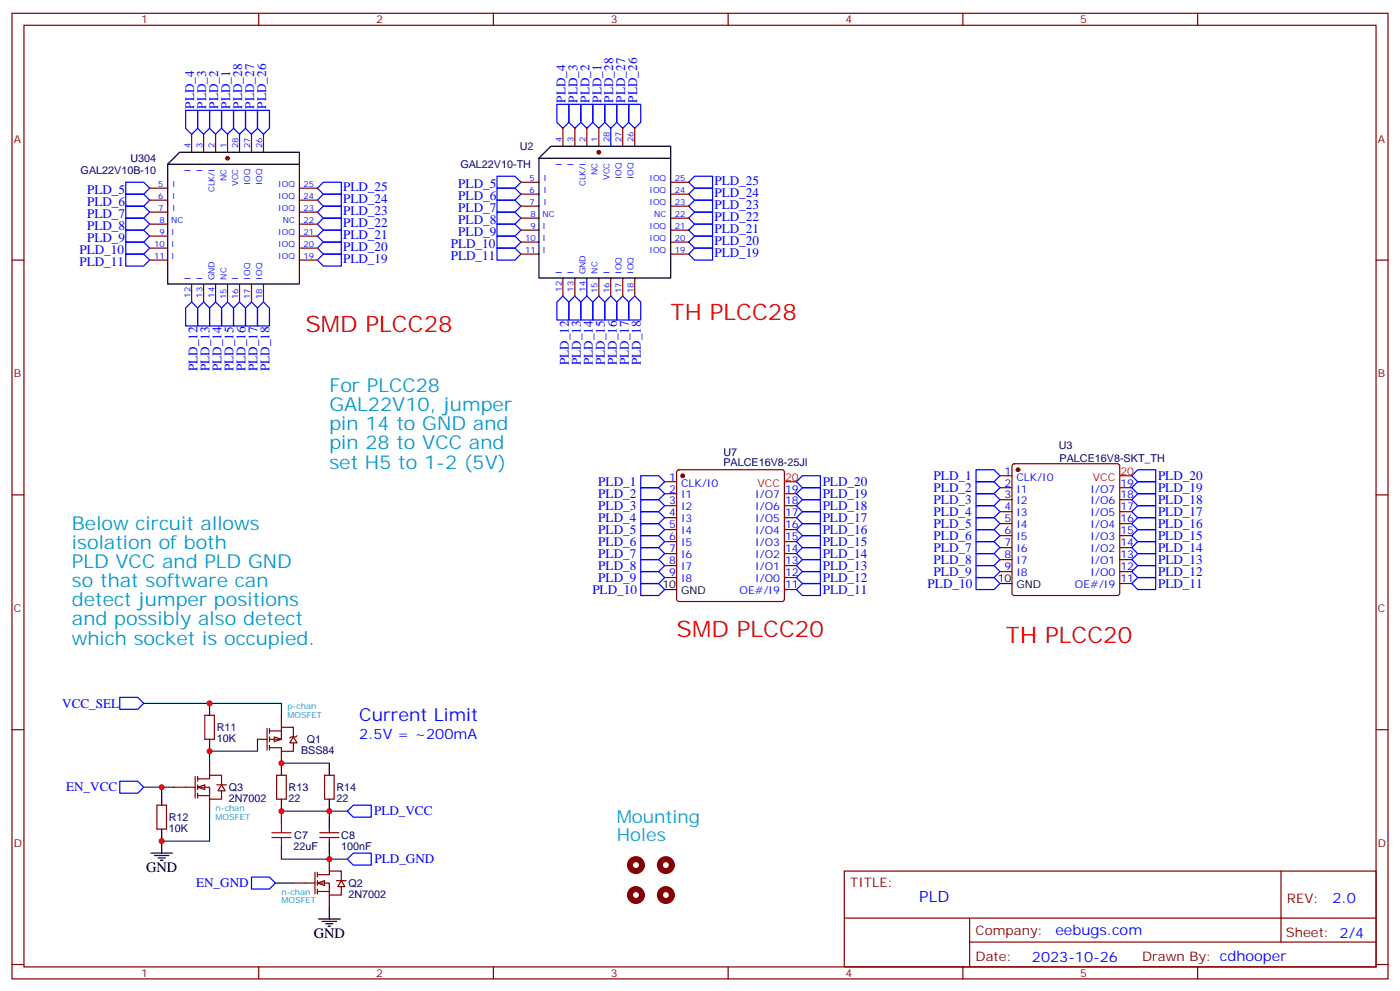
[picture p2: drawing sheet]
<svg xmlns="http://www.w3.org/2000/svg" width="412mm" height="292mm" viewBox="0 0 412 292" stroke-linecap="round" stroke-linejoin="round" font-family="sans-serif">
<g fill="none" stroke="#870000" stroke-width=".35">
<path d="M3.5 3.9h405.4v284.4h-405.4zM7.1 7.4h398.2v277.3h-398.2zM76.2 3.9v3.5M145.3 3.9v3.5M214.5 3.9v3.5M283.6 3.9v3.5M352.8 3.9v3.5M56.4 39.5v5.3M60 39.5v5.3M63.5 39.5v5.3M67 39.5v5.3M77.6 39.5v5.3"/>
<path d="M165.8 37.8v5.3M169.3 37.8v5.3M172.9 37.8v5.3M176.4 37.8v5.3M187 37.8v5.3M44.1 55.4h5.3M44.1 58.9h5.3M88.2 55.4h5.3M88.2 58.9h5.3M153.5 53.7h5.2M153.5 57.2h5.2M197.6 53.7h5.2"/>
<path d="M197.6 57.2h5.2M3.5 76.6h3.6M44.1 76.6h5.3M44.1 62.5h5.3M44.1 66h5.3M44.1 69.5h5.3M44.1 73.1h5.3M88.2 76.6h5.3M88.2 62.5h5.3M88.2 66h5.3M88.2 69.5h5.3M88.2 73.1h5.3"/>
<path d="M153.5 60.7h5.2M153.5 64.2h5.2M153.5 67.8h5.2M153.5 71.3h5.2M153.5 74.8h5.2M197.6 60.7h5.2M197.6 64.2h5.2M197.6 67.8h5.2M197.6 71.3h5.2M197.6 74.8h5.2M405.3 76.6h3.6M56.4 83.6v5.3"/>
<path d="M60 83.6v5.3M70.6 83.6v5.3M74.1 83.6v5.3M77.6 83.6v5.3M165.8 81.9v5.3M169.3 81.9v5.3M179.9 81.9v5.3M183.4 81.9v5.3M187 81.9v5.3M3.5 145.7h3.6M405.3 145.7h3.6M3.5 214.9h3.6"/>
<path d="M405.3 214.9h3.6M94.2 246.6h5.6M94.2 245.2h5.6M97 244.2v1M97 246.6v1.1M248.7 256.5h156.6v28.2h-156.6zM377.3 256.5v20.9M248.7 270.4h156.5M285.6 277.4h119.6M285.6 270.4v14.1M3.5 284h3.6M76.2 284.7v3.6"/>
<path d="M145.3 284.7v3.6M214.5 284.7v3.6M283.6 284.7v3.6M352.8 284.7v3.6M405.3 284h3.6"/>
</g>
<path d="M82.9 238.9h19.4" fill="none" stroke="#008700" stroke-width=".35"/>
<g fill="none" stroke="#00f" stroke-width=".35">
<path d="M54.7 32.5h3.5v5.3l-1.8 1.7-1.7-1.7zM58.2 32.5h3.5v5.3l-1.7 1.7-1.8-1.7zM61.7 32.5h3.6v5.3l-1.8 1.7-1.8-1.7zM65.3 32.5h3.5v5.3l-1.8 1.7-1.7-1.7zM68.8 32.5h3.5v5.3l-1.7 1.7-1.8-1.7zM70.6 39.5v5.3M72.3 32.5h3.5v5.3l-1.7 1.7-1.8-1.7zM75.8 32.5h3.6v5.3l-1.8 1.7-1.8-1.7zM164 30.7h3.6v5.3l-1.8 1.8-1.8-1.8zM167.6 30.7h3.5v5.3l-1.8 1.8-1.7-1.8zM171.1 30.7h3.5v5.3l-1.7 1.8-1.8-1.8zM174.6 30.7h3.6v5.3l-1.8 1.8-1.8-1.8z"/>
<path d="M178.2 30.7h3.5v5.3l-1.8 1.8-1.7-1.8zM179.9 37.8v5.3M181.7 30.7h3.5v5.3l-1.8 1.8-1.7-1.8zM185.2 30.7h3.5v5.3l-1.7 1.8-1.8-1.8zM37 57.2h5.3l1.8 1.7-1.8 1.8h-5.3zM37 53.7h5.3l1.8 1.7-1.8 1.8h-5.3zM93.5 55.4l1.7-1.7h5.3v3.5h-5.3zM93.5 58.9l1.7-1.7h5.3v3.5h-5.3zM146.4 51.9h5.3l1.8 1.8-1.8 1.7h-5.3zM146.4 55.4h5.3l1.8 1.8-1.8 1.7h-5.3zM146.4 58.9h5.3l1.8 1.8-1.8 1.8h-5.3zM202.8 57.2l1.8-1.8h5.3v3.5h-5.3z"/>
<path d="M202.8 53.7l1.8-1.8h5.3v3.5h-5.3zM37 64.2h5.3l1.8 1.8-1.8 1.8h-5.3zM37 71.3h5.3l1.8 1.8-1.8 1.7h-5.3zM37 67.8h5.3l1.8 1.7-1.8 1.8h-5.3zM37 74.8h5.3l1.8 1.8-1.8 1.8h-5.3zM37 60.7h5.3l1.8 1.8-1.8 1.7h-5.3zM93.5 66l1.7-1.8h5.3v3.6h-5.3zM93.5 62.5l1.7-1.8h5.3v3.5h-5.3zM93.5 69.5l1.7-1.7h5.3v3.5h-5.3zM93.5 73.1l1.7-1.8h5.3v3.5h-5.3zM93.5 76.6l1.7-1.8h5.3v3.6h-5.3zM146.4 73.1h5.3l1.8 1.7-1.8 1.8h-5.3z"/>
<path d="M146.4 66h5.3l1.8 1.8-1.8 1.7h-5.3zM146.4 69.5h5.3l1.8 1.8-1.8 1.8h-5.3zM146.4 62.5h5.3l1.8 1.7-1.8 1.8h-5.3zM202.8 74.8l1.8-1.7h5.3v3.5h-5.3zM202.8 71.3l1.8-1.8h5.3v3.6h-5.3zM202.8 67.8l1.8-1.8h5.3v3.5h-5.3zM202.8 60.7l1.8-1.8h5.3v3.6h-5.3zM202.8 64.2l1.8-1.7h5.3v3.5h-5.3zM54.7 90.7l1.7-1.8 1.8 1.8v5.3h-3.5zM60 88.9l1.7 1.8v5.3h-3.5v-5.3zM63.5 88.9l1.8 1.8v5.3h-3.6v-5.3zM63.5 83.6v5.3"/>
<path d="M67 88.9l1.8 1.8v5.3h-3.5v-5.3zM70.6 88.9l1.7 1.8v5.3h-3.5v-5.3zM74.1 88.9l1.7 1.8v5.3h-3.5v-5.3zM77.6 88.9l1.8 1.8v5.3h-3.6v-5.3zM165.8 87.2l1.8 1.7v5.3h-3.6v-5.3zM169.3 87.2l1.8 1.7v5.3h-3.5v-5.3zM172.9 87.2l1.7 1.7v5.3h-3.5v-5.3zM172.9 81.9v5.3M174.6 88.9l1.8-1.7 1.8 1.7v5.3h-3.6zM179.9 87.2l1.8 1.7v5.3h-3.5v-5.3zM183.4 87.2l1.8 1.7v5.3h-3.5v-5.3zM187 87.2l1.7 1.7v5.3h-3.5v-5.3z"/>
</g>
<g fill="#870000" stroke="#870000" stroke-width=".35">
<circle cx="176.4" cy="44.8" r=".53"/>
<circle cx="67" cy="46.6" r=".53"/>
</g>
<path d="M74.1 39.5v5.3M183.4 37.8v5.3M67 83.6v5.3M176.4 81.9v5.3" fill="none" stroke="#800000" stroke-width=".35"/>
<path d="M49.4 48.4h38.8M52.9 44.8h35.3v38.8h-38.8v-35.2zM158.7 46.6l3.6-3.5h35.3v38.8h-38.9zM158.7 46.6h38.9M97 240.6v3.6M97 247.7v3.5" fill="none" stroke="#000" stroke-width=".35"/>
<path d="M80.8 217l2.1 .7-2.1 .7z" fill="#fff" stroke="#870000" stroke-width=".35"/>
<g fill="none" stroke="#870000" stroke-width=".35">
<path d="M60.3 210.6h2.8v7.1h-2.8zM75.8 217.7h2.9M78.7 214.5v6.4M79.4 215.2h3.5M79.4 214.5v1.4M79.4 217v1.4M79.4 219.5v1.4M82.9 214.2h3.5v2.8M82.9 214.2v3.5h-3.5M82.9 210.6v3.6M86.4 217l1.1 1.8h-2.1zM86.4 218.8v2.4h-3.5v-1h-3.5"/>
<path d="M87.5 216.6l-.4 .4h-1.4l-.3 .3M82.9 221.2v3.6M82.9 238.9v3.5M82.9 249.4v3.6"/>
</g>
<path d="M35.3 205.4h5.3l1.7 1.7-1.7 1.8h-5.3zM104.1 237.1h5.3v3.5h-5.3l-1.8-1.7z" fill="none" stroke="#00f" stroke-width=".35"/>
<path d="M42.3 207.1h40.6v3.5M75.8 217.7v3.5h-14.1v3.6M97 251.2v1.8h-14.1" fill="none" stroke="#008700" stroke-width=".35"/>
<path d="M61.7 207.1v3.5M61.7 217.7v3.5" fill="none" stroke="#000" stroke-width=".35"/>
<path d="M80.1 246.6h5.6M80.1 245.2h5.6M82.9 242.4v2.8M82.9 246.6v2.8" fill="none" stroke="#a10000" stroke-width=".35"/>
<path d="M189.1 254.7a1.76 1.76 0 0 0-2.6-1.5 1.76 1.76 0 0 0-.1 3 1.76 1.76 0 0 0 2.7-1.3M197.9 254.7a1.76 1.76 0 0 0-2.6-1.5 1.76 1.76 0 0 0-.1 3 1.76 1.76 0 0 0 2.7-1.3M189.1 263.6a1.76 1.76 0 0 0-2.6-1.6 1.76 1.76 0 0 0-.1 3 1.76 1.76 0 0 0 2.7-1.3" fill="none" stroke="#850000" stroke-width="1.8"/>
<g fill="#fff" stroke="#870000" stroke-width=".35">
<path d="M93.5 260l2.1-.7v1.4z"/>
<path d="M100.5 259.3l1.1 1.8h-2.1z"/>
</g>
<path d="M92.8 256.9v6.3M93.5 257.6h3.5v-1.1h3.5v2.8M93.5 256.9v1.4M93.5 259.3v1.4M97 253v3.5M99.1 259.3h2.9M86.4 260h6.4M93.5 260h3.5v3.6h3.5v-2.5M93.5 262.5h3.5M93.5 261.8v1.4M97 263.6v3.5" fill="none" stroke="#870000" stroke-width=".35"/>
<path d="M97 238.9v1.7M97 253h5.3M81.1 260h5.3" fill="none" stroke="#008700" stroke-width=".35"/>
<path d="M74.1 258.3h5.3l1.7 1.7-1.7 1.8h-5.3zM104.1 251.2h5.3v3.5h-5.3l-1.8-1.7z" fill="none" stroke="#00f" stroke-width=".35"/>
<path d="M93.8 270.6h6.4M94.9 271.3h4.2M96 272h2.1M96.7 272.7h.7M97 267.1v3.5" fill="none" stroke="#000" stroke-width=".35"/>
<g fill="#fff" stroke="#870000" stroke-width=".35">
<path d="M58.2 231.8l2.1-.7v1.4z"/>
<path d="M65.3 231.1l1 1.8h-2.1z"/>
</g>
<g fill="none" stroke="#870000" stroke-width=".35">
<path d="M199.6 138.5l.4-.2h30.4l.5 .2 .2 .5v37.4l-.3 .5-.4 .2h-30.4l-.5-.2-.2-.5v-37.4zM298.3 136.8l.5-.2h30.3l.5 .2 .2 .5v37.4l-.2 .5-.5 .2h-30.3l-.5-.3-.2-.4v-37.4zM195.8 141.9h3.5M195.8 145.4h3.5M195.8 148.9h3.5M195.8 152.4h3.5M195.8 156h3.5M195.8 159.5h3.5M231.1 145.4h3.5M231.1 148.9h3.5M231.1 152.4h3.5M231.1 156h3.5"/>
<path d="M231.1 159.5h3.5M294.6 140.1h3.5M294.6 143.6h3.5M294.6 147.1h3.5M294.6 150.7h3.5M294.6 154.2h3.5M294.6 157.7h3.5M329.8 143.6h3.6M329.8 147.1h3.6M329.8 150.7h3.6M329.8 154.2h3.6M329.8 157.7h3.6"/>
<path d="M195.8 163h3.5M195.8 166.5h3.5M195.8 170.1h3.5M231.1 163h3.5M231.1 166.5h3.5M231.1 170.1h3.5M231.1 173.6h3.5M294.6 161.3h3.5M294.6 164.8h3.5M294.6 168.3h3.5M329.8 161.3h3.6M329.8 164.8h3.6"/>
<path d="M329.8 168.3h3.6M329.8 171.8h3.6M46.2 237.1h2.8v7.1h-2.8zM51.2 231.8h6.3M57.5 228.6v6.4M58.2 229.3h3.5v-1h3.6v2.8M58.2 231.8h3.5v3.5h3.6v-2.4M58.2 234.3h3.5M58.2 228.6v1.4M58.2 231.1v1.4M58.2 233.6v1.4M61.7 224.8v3.5"/>
<path d="M61.7 235.3v3.6M63.9 231.1h2.8M81.5 228.3h2.8v7h-2.8zM95.6 228.3h2.8v7h-2.8z"/>
</g>
<g fill="none" stroke="#00f" stroke-width=".35">
<path d="M287.5 138.3h5.3l1.8 1.8-1.8 1.8h-5.3zM188.7 140.1h5.3l1.8 1.8-1.8 1.7h-5.3zM188.7 143.6h5.3l1.8 1.8-1.8 1.7h-5.3zM188.7 147.1h5.3l1.8 1.8-1.8 1.8h-5.3zM188.7 150.7h5.3l1.8 1.7-1.8 1.8h-5.3zM188.7 154.2h5.3l1.8 1.8-1.8 1.7h-5.3zM188.7 157.7h5.3l1.8 1.8-1.8 1.8h-5.3zM234.6 141.9l1.8-1.8h5.3v3.5h-5.3zM234.6 145.4l1.8-1.8h5.3v3.5h-5.3zM234.6 148.9l1.8-1.8h5.3v3.6h-5.3zM234.6 152.4l1.8-1.7h5.3v3.5h-5.3zM234.6 159.5l1.8-1.8h5.3v3.6h-5.3z"/>
<path d="M236.4 154.2h5.3v3.5h-5.3l-1.8-1.7zM287.5 159.5h5.3l1.8 1.8-1.8 1.7h-5.3zM287.5 156h5.3l1.8 1.7-1.8 1.8h-5.3zM287.5 152.4h5.3l1.8 1.8-1.8 1.8h-5.3zM287.5 148.9h5.3l1.8 1.8-1.8 1.7h-5.3zM287.5 145.4h5.3l1.8 1.7-1.8 1.8h-5.3zM287.5 141.9h5.3l1.8 1.7-1.8 1.8h-5.3zM333.4 157.7l1.7-1.7h5.3v3.5h-5.3zM333.4 154.2l1.7-1.8h5.3v3.6h-5.3zM333.4 150.7l1.7-1.8h5.3v3.5h-5.3zM333.4 147.1l1.7-1.7h5.3v3.5h-5.3zM333.4 143.6l1.7-1.7h5.3v3.5h-5.3z"/>
<path d="M333.4 140.1l1.7-1.8h5.3v3.6h-5.3zM188.7 161.3h5.3l1.8 1.7-1.8 1.8h-5.3zM188.7 164.8h5.3l1.8 1.7-1.8 1.8h-5.3zM188.7 168.3h5.3l1.8 1.8-1.8 1.7h-5.3zM188.7 171.8h5.3l1.8 1.8-1.8 1.8h-5.3zM234.6 163l1.8-1.7h5.3v3.5h-5.3zM234.6 166.5l1.8-1.7h5.3v3.5h-5.3zM234.6 170.1l1.8-1.8h5.3v3.5h-5.3zM234.6 173.6l1.8-1.8h5.3v3.6h-5.3zM287.5 170.1h5.3l1.8 1.7-1.8 1.8h-5.3zM287.5 166.5h5.3l1.8 1.8-1.8 1.8h-5.3zM287.5 163h5.3l1.8 1.8-1.8 1.7h-5.3z"/>
<path d="M333.4 171.8l1.7-1.7h5.3v3.5h-5.3zM333.4 168.3l1.7-1.8h5.3v3.6h-5.3zM333.4 164.8l1.7-1.8h5.3v3.5h-5.3zM333.4 161.3l1.7-1.8h5.3v3.5h-5.3zM35.3 230h5.3l1.7 1.8-1.7 1.8h-5.3z"/>
</g>
<path d="M195.8 173.6h3.5M294.6 171.8h3.5M47.6 233.6v3.5M82.9 224.8v3.5M82.9 235.3v3.6M97 224.8v3.5M97 235.3v3.6M44.4 251.2h6.4M45.5 251.9h4.2M46.6 252.6h2.1M47.3 253.3h.7M47.6 244.2v7" fill="none" stroke="#000" stroke-width=".35"/>
<path d="M42.3 231.8h8.9M47.6 231.8v1.8M61.7 238.9v8.8h-14.1M82.9 224.8h14.1" fill="none" stroke="#008700" stroke-width=".35"/>
<path d="M197.9 263.6a1.76 1.76 0 0 0-2.6-1.6 1.76 1.76 0 0 0-.1 3 1.76 1.76 0 0 0 2.7-1.3" fill="none" stroke="#850000" stroke-width="1.8"/>
<g fill="#870000" stroke="#870000" stroke-width=".35">
<circle cx="201.1" cy="140.1" r=".53"/>
<circle cx="299.9" cy="138.3" r=".53"/>
</g>
<path d="M231.1 141.9h3.5M329.8 140.1h3.6" fill="none" stroke="#f00" stroke-width=".35"/>
<g fill="#c00">
<circle cx="97" cy="238.9" r=".88"/>
<circle cx="97" cy="253" r=".88"/>
<circle cx="82.9" cy="238.9" r=".88"/>
<circle cx="61.7" cy="207.1" r=".88"/>
<circle cx="61.7" cy="221.2" r=".88"/>
<circle cx="47.6" cy="247.7" r=".88"/>
<circle cx="47.6" cy="231.8" r=".88"/>
<circle cx="82.9" cy="224.8" r=".88"/>
</g>
<g font-size="6.7" fill="#f00">
<text x="197.6" y="94.2">TH PLCC28</text>
<text x="90" y="97.8">SMD PLCC28</text>
<text x="199.3" y="187.7">SMD PLCC20</text>
<text x="296.3" y="189.5">TH PLCC20</text>
</g>
<g font-size="5.6" fill="#09c">
<text x="97" y="115.4">For PLCC28</text>
<text x="97" y="121">GAL22V10, jumper</text>
<text x="97" y="126.7">pin 14 to GND and</text>
<text x="97" y="132.3">pin 28 to VCC and</text>
<text x="97" y="138">set H5 to 1-2 (5V)</text>
<text x="21.2" y="156">Below circuit allows</text>
<text x="21.2" y="161.6">isolation of both</text>
<text x="21.2" y="167.3">PLD VCC and PLD GND</text>
<text x="21.2" y="172.9">so that software can</text>
<text x="21.2" y="178.5">detect jumper positions</text>
<text x="21.2" y="184.2">and possibly also detect</text>
<text x="21.2" y="189.8">which socket is occupied.</text>
</g>
<text font-size="5.3" fill="#00f" x="105.8" y="212.4">Current Limit</text>
<g font-size="5.3" fill="#09f">
<text x="181.7" y="242.4">Mounting</text>
<text x="181.7" y="247.7">Holes</text>
</g>
<text font-size="4.6" fill="#00f" x="270.8" y="265.5">PLD</text>
<g font-size="4.2" fill="#00f">
<text x="105.8" y="217.7">2.5V = ~200mA</text>
<text x="392.5" y="265.8">2.0</text>
<text x="310.9" y="275.3">eebugs.com</text>
<text x="304" y="283.1">2023-10-26</text>
</g>
<g font-size="4.2">
<text x="43" y="256.9">GND</text>
<text x="92.4" y="276.3">GND</text>
</g>
<g font-size="3.9" fill="#00f">
<text x="57.2" y="32" transform="rotate(-90 57.2 32)">PLD_4</text>
<text x="60.7" y="32" transform="rotate(-90 60.7 32)">PLD_3</text>
<text x="64.3" y="32" transform="rotate(-90 64.3 32)">PLD_2</text>
<text x="67.8" y="32" transform="rotate(-90 67.8 32)">PLD_1</text>
<text x="71.3" y="32" transform="rotate(-90 71.3 32)">PLD_28</text>
<text x="74.8" y="32" transform="rotate(-90 74.8 32)">PLD_27</text>
<text x="78.4" y="32" transform="rotate(-90 78.4 32)">PLD_26</text>
<text x="166.6" y="30.2" transform="rotate(-90 166.6 30.2)">PLD_4</text>
<text x="170.1" y="30.2" transform="rotate(-90 170.1 30.2)">PLD_3</text>
<text x="173.6" y="30.2" transform="rotate(-90 173.6 30.2)">PLD_2</text>
<text x="177.2" y="30.2" transform="rotate(-90 177.2 30.2)">PLD_1</text>
<text x="180.7" y="30.2" transform="rotate(-90 180.7 30.2)">PLD_28</text>
<text x="184.2" y="30.2" transform="rotate(-90 184.2 30.2)">PLD_27</text>
<text x="187.7" y="30.2" transform="rotate(-90 187.7 30.2)">PLD_26</text>
<text x="25.6" y="57.2">PLD_5</text>
<text x="101.1" y="56.2">PLD_25</text>
<text x="101.1" y="59.7">PLD_24</text>
<text x="135" y="55.4">PLD_5</text>
<text x="135" y="58.9">PLD_6</text>
<text x="210.4" y="57.9">PLD_24</text>
<text x="210.4" y="54.4">PLD_25</text>
<text x="25.6" y="64.2">PLD_7</text>
<text x="25.6" y="60.7">PLD_6</text>
<text x="101.1" y="63.2">PLD_23</text>
<text x="135" y="62.4">PLD_7</text>
<text x="135" y="66">PLD_8</text>
<text x="210.4" y="61.5">PLD_23</text>
<text x="210.4" y="65">PLD_22</text>
<text x="25.6" y="67.7">PLD_8</text>
<text x="25.6" y="71.3">PLD_9</text>
<text x="101.1" y="66.7">PLD_22</text>
<text x="101.1" y="70.3">PLD_21</text>
<text x="135" y="69.5">PLD_9</text>
<text x="210.4" y="68.5">PLD_21</text>
<text x="23.4" y="74.8">PLD_10</text>
<text x="101.1" y="73.8">PLD_20</text>
<text x="101.1" y="77.3">PLD_19</text>
<text x="132.8" y="76.6">PLD_11</text>
<text x="132.8" y="73.1">PLD_10</text>
<text x="210.4" y="75.6">PLD_19</text>
<text x="210.4" y="72">PLD_20</text>
<text x="23.4" y="78.4">PLD_11</text>
<text x="167.6" y="107.5" transform="rotate(-90 167.6 107.5)">PLD_12</text>
<text x="171.1" y="107.5" transform="rotate(-90 171.1 107.5)">PLD_13</text>
<text x="174.7" y="107.5" transform="rotate(-90 174.7 107.5)">PLD_14</text>
<text x="178.2" y="107.5" transform="rotate(-90 178.2 107.5)">PLD_15</text>
<text x="181.7" y="107.5" transform="rotate(-90 181.7 107.5)">PLD_16</text>
<text x="185.2" y="107.5" transform="rotate(-90 185.2 107.5)">PLD_17</text>
<text x="188.7" y="107.5" transform="rotate(-90 188.7 107.5)">PLD_18</text>
<text x="58.2" y="109.3" transform="rotate(-90 58.2 109.3)">PLD_12</text>
<text x="61.7" y="109.3" transform="rotate(-90 61.7 109.3)">PLD_13</text>
<text x="65.3" y="109.3" transform="rotate(-90 65.3 109.3)">PLD_14</text>
<text x="68.8" y="109.3" transform="rotate(-90 68.8 109.3)">PLD_15</text>
<text x="72.3" y="109.3" transform="rotate(-90 72.3 109.3)">PLD_16</text>
<text x="75.8" y="109.3" transform="rotate(-90 75.8 109.3)">PLD_17</text>
<text x="79.4" y="109.3" transform="rotate(-90 79.4 109.3)">PLD_18</text>
<text x="176.2" y="143.2">PLD_1</text>
<text x="242.3" y="143.2">PLD_20</text>
<text x="275" y="141.4">PLD_1</text>
<text x="341.1" y="141.4">PLD_20</text>
<text x="176.2" y="146.7">PLD_2</text>
<text x="242.3" y="146.7">PLD_19</text>
<text x="275" y="148.5">PLD_3</text>
<text x="275" y="144.9">PLD_2</text>
<text x="341.1" y="148.5">PLD_18</text>
<text x="341.1" y="144.9">PLD_19</text>
<text x="176.2" y="150.2">PLD_3</text>
<text x="176.2" y="153.7">PLD_4</text>
<text x="242.3" y="150.2">PLD_18</text>
<text x="242.3" y="153.7">PLD_17</text>
<text x="275" y="155.5">PLD_5</text>
<text x="275" y="152">PLD_4</text>
<text x="341.1" y="155.5">PLD_16</text>
<text x="341.1" y="152">PLD_17</text>
<text x="176.2" y="157.3">PLD_5</text>
<text x="176.2" y="160.8">PLD_6</text>
<text x="242.3" y="157.3">PLD_16</text>
<text x="242.3" y="160.8">PLD_15</text>
<text x="275" y="159">PLD_6</text>
<text x="341.1" y="159">PLD_15</text>
<text x="176.2" y="164.3">PLD_7</text>
<text x="176.2" y="167.9">PLD_8</text>
<text x="242.3" y="164.3">PLD_14</text>
<text x="242.4" y="167.9">PLD_13</text>
<text x="275" y="166.1">PLD_8</text>
<text x="275" y="162.6">PLD_7</text>
<text x="341.1" y="162.6">PLD_14</text>
<text x="341.1" y="166.1">PLD_13</text>
<text x="176.2" y="171.4">PLD_9</text>
<text x="242.4" y="171.4">PLD_12</text>
<text x="273.3" y="173.1">PLD_10</text>
<text x="275" y="169.6">PLD_9</text>
<text x="341.1" y="173.2">PLD_11</text>
<text x="341.1" y="169.7">PLD_12</text>
<text x="174.5" y="174.9">PLD_10</text>
<text x="242.4" y="174.9">PLD_11</text>
<text x="18.3" y="208.4">VCC_SEL</text>
<text x="19.5" y="233.1">EN_VCC</text>
<text x="110.2" y="240.1">PLD_VCC</text>
<text x="110.3" y="254.2">PLD_GND</text>
<text x="57.7" y="261.3">EN_GND</text>
</g>
<g font-size="3.9" fill="#800">
<text x="250.5" y="261.1">TITLE:</text>
<text x="379.1" y="265.8">REV:</text>
<text x="287.4" y="275.3">Company:</text>
<text x="378.7" y="275.9">Sheet: 2/4</text>
<text x="287.4" y="283">Date:</text>
<text x="336.4" y="283.1">Drawn By: cdhooper</text>
</g>
<g font-size="3.2" fill="#800">
<text x="41.6" y="6.9">1</text>
<text x="110.8" y="6.9">2</text>
<text x="179.9" y="6.9">3</text>
<text x="249.1" y="6.9">4</text>
<text x="318.2" y="6.9">5</text>
<text x="4.1" y="42">A</text>
<text x="405.9" y="42">A</text>
<text x="4.1" y="111.2">B</text>
<text x="405.9" y="111.2">B</text>
<text x="4.1" y="180.3">C</text>
<text x="405.9" y="180.3">C</text>
<text x="4.1" y="249.4">D</text>
<text x="405.9" y="249.4">D</text>
<text x="41.6" y="287.7">1</text>
<text x="110.8" y="287.7">2</text>
<text x="179.9" y="287.7">3</text>
<text x="249.1" y="287.7">4</text>
<text x="318.2" y="287.7">5</text>
</g>
<g font-size="3.2" fill="#000080">
<text x="38.4" y="47.8">U304</text>
<text x="153.1" y="44.3">U2</text>
<text x="23.8" y="51.3">GAL22V10B-10</text>
<text x="135.6" y="49.6">GAL22V10-TH</text>
<text x="213.1" y="137.2">PALCE16V8-25JI</text>
<text x="213.1" y="134.1">U7</text>
<text x="311.9" y="132.3">U3</text>
<text x="312.1" y="135.9">PALCE16V8-SKT_TH</text>
<text x="63.9" y="215.3">R11</text>
<text x="63.9" y="218.5">10K</text>
<text x="90.4" y="218.8">Q1</text>
<text x="88.7" y="222">BSS84</text>
<text x="67.4" y="232.9">Q3</text>
<text x="85" y="233">R13</text>
<text x="99.1" y="233">R14</text>
<text x="67.4" y="236.1">2N7002</text>
<text x="85" y="236.2">22</text>
<text x="99.1" y="236.2">22</text>
<text x="49.7" y="245">10K</text>
<text x="49.7" y="241.8">R12</text>
<text x="86.4" y="250.3">22uF</text>
<text x="86.7" y="247.1">C7</text>
<text x="100.5" y="250.2">100nF</text>
<text x="100.5" y="247.1">C8</text>
<text x="102.7" y="261.2">Q2</text>
<text x="102.7" y="264.3">2N7002</text>
</g>
<g font-size="3.2" fill="#00f">
<text x="197.1" y="141.5">1</text>
<text x="200.6" y="143.3">CLK/I0</text>
<text x="295.9" y="139.7">1</text>
<text x="295.9" y="143.3">2</text>
<text x="299.4" y="141.5">CLK/I0</text>
<text x="330" y="143.3">19</text>
<text x="197.1" y="145">2</text>
<text x="197.1" y="148.6">3</text>
<text x="200.6" y="146.8">I1</text>
<text x="222.5" y="146.8">I/O7</text>
<text x="231.2" y="148.6">18</text>
<text x="231.2" y="145">19</text>
<text x="295.9" y="146.8">3</text>
<text x="299.4" y="145">I1</text>
<text x="299.4" y="148.6">I2</text>
<text x="321.3" y="148.6">I/O6</text>
<text x="321.3" y="145">I/O7</text>
<text x="330" y="146.8">18</text>
<text x="197.1" y="152.1">4</text>
<text x="197.1" y="155.6">5</text>
<text x="200.6" y="150.3">I2</text>
<text x="200.6" y="153.8">I3</text>
<text x="222.5" y="153.8">I/O5</text>
<text x="222.5" y="150.3">I/O6</text>
<text x="231.2" y="155.6">16</text>
<text x="231.2" y="152.1">17</text>
<text x="295.9" y="150.3">4</text>
<text x="295.9" y="153.8">5</text>
<text x="299.4" y="152.1">I3</text>
<text x="299.4" y="155.6">I4</text>
<text x="321.3" y="155.6">I/O4</text>
<text x="321.3" y="152.1">I/O5</text>
<text x="330" y="153.8">16</text>
<text x="330" y="150.3">17</text>
<text x="197.1" y="159.1">6</text>
<text x="200.6" y="157.4">I4</text>
<text x="200.6" y="160.9">I5</text>
<text x="222.5" y="160.9">I/O3</text>
<text x="222.5" y="157.4">I/O4</text>
<text x="231.2" y="159.1">15</text>
<text x="295.9" y="157.4">6</text>
<text x="295.9" y="160.9">7</text>
<text x="299.4" y="159.1">I5</text>
<text x="321.3" y="159.1">I/O3</text>
<text x="330" y="160.9">14</text>
<text x="330" y="157.4">15</text>
<text x="197.1" y="162.7">7</text>
<text x="197.1" y="166.2">8</text>
<text x="200.6" y="164.4">I6</text>
<text x="200.6" y="168">I7</text>
<text x="222.5" y="168">I/O1</text>
<text x="222.5" y="164.4">I/O2</text>
<text x="231.2" y="166.2">13</text>
<text x="231.2" y="162.7">14</text>
<text x="295.9" y="164.4">8</text>
<text x="295.9" y="168">9</text>
<text x="299.4" y="162.7">I6</text>
<text x="299.4" y="166.2">I7</text>
<text x="321.3" y="166.2">I/O1</text>
<text x="321.3" y="162.7">I/O2</text>
<text x="330" y="168">12</text>
<text x="330" y="164.4">13</text>
<text x="197.1" y="169.7">9</text>
<text x="200.6" y="171.5">I8</text>
<text x="222.5" y="171.5">I/O0</text>
<text x="231.2" y="173.2">11</text>
<text x="231.2" y="169.7">12</text>
<text x="299.4" y="169.7">I8</text>
<text x="316.6" y="173.2">OE#/I9</text>
<text x="321.3" y="169.7">I/O0</text>
<text x="330" y="171.5">11</text>
<text x="217.9" y="175">OE#/I9</text>
</g>
<g font-size="3.2" fill="#f00">
<text x="223.2" y="143.3">VCC</text>
<text x="231.2" y="141.5">20</text>
<text x="321.9" y="141.5">VCC</text>
<text x="330" y="139.7">20</text>
</g>
<g font-size="3.2">
<text x="195.1" y="173.2">10</text>
<text x="293.9" y="171.5">10</text>
<text x="299.4" y="173.2">GND</text>
<text x="200.6" y="175">GND</text>
</g>
<g font-size="2.5" fill="#00f">
<text x="165.5" y="41.8" transform="rotate(-90 165.5 41.8)">4</text>
<text x="169" y="41.8" transform="rotate(-90 169 41.8)">3</text>
<text x="172.5" y="41.8" transform="rotate(-90 172.5 41.8)">2</text>
<text x="176" y="41.8" transform="rotate(-90 176 41.8)">1</text>
<text x="179.6" y="41.8" transform="rotate(-90 179.6 41.8)">28</text>
<text x="183.1" y="41.8" transform="rotate(-90 183.1 41.8)">27</text>
<text x="186.6" y="41.8" transform="rotate(-90 186.6 41.8)">26</text>
<text x="56.1" y="43.6" transform="rotate(-90 56.1 43.6)">4</text>
<text x="59.6" y="43.6" transform="rotate(-90 59.6 43.6)">3</text>
<text x="63.1" y="43.6" transform="rotate(-90 63.1 43.6)">2</text>
<text x="66.7" y="43.6" transform="rotate(-90 66.7 43.6)">1</text>
<text x="70.2" y="43.6" transform="rotate(-90 70.2 43.6)">28</text>
<text x="73.7" y="43.6" transform="rotate(-90 73.7 43.6)">27</text>
<text x="77.3" y="43.6" transform="rotate(-90 77.3 43.6)">26</text>
<text x="56.1" y="50.7" transform="rotate(-90 56.1 50.7)">I</text>
<text x="59.6" y="50.7" transform="rotate(-90 59.6 50.7)">I</text>
<text x="66.7" y="53.2" transform="rotate(-90 66.7 53.2)">NC</text>
<text x="155.9" y="53.3">5</text>
<text x="160.1" y="53.3">I</text>
<text x="165.5" y="48.9" transform="rotate(-90 165.5 48.9)">I</text>
<text x="169" y="48.9" transform="rotate(-90 169 48.9)">I</text>
<text x="176" y="51.5" transform="rotate(-90 176 51.5)">NC</text>
<text x="179.6" y="53" transform="rotate(-90 179.6 53)">VCC</text>
<text x="183.1" y="52.8" transform="rotate(-90 183.1 52.8)">IOQ</text>
<text x="186.6" y="52.8" transform="rotate(-90 186.6 52.8)">IOQ</text>
<text x="191.3" y="53.3">IOQ</text>
<text x="198.8" y="53.3">25</text>
<text x="46.6" y="55.1">5</text>
<text x="46.6" y="58.6">6</text>
<text x="50.7" y="55.1">I</text>
<text x="50.7" y="58.6">I</text>
<text x="63.1" y="56.6" transform="rotate(-90 63.1 56.6)">CLK/I</text>
<text x="70.2" y="54.8" transform="rotate(-90 70.2 54.8)">VCC</text>
<text x="73.7" y="54.6" transform="rotate(-90 73.7 54.6)">IOQ</text>
<text x="77.3" y="54.6" transform="rotate(-90 77.3 54.6)">IOQ</text>
<text x="82" y="58.6">IOQ</text>
<text x="82" y="55.1">IOQ</text>
<text x="89.4" y="58.6">24</text>
<text x="89.4" y="55.1">25</text>
<text x="155.9" y="56.8">6</text>
<text x="160.1" y="56.8">I</text>
<text x="172.5" y="54.9" transform="rotate(-90 172.5 54.9)">CLK/I</text>
<text x="191.3" y="56.8">IOQ</text>
<text x="198.8" y="56.8">24</text>
<text x="46.6" y="62.1">7</text>
<text x="46.9" y="65.7">8</text>
<text x="50.4" y="65.7">NC</text>
<text x="50.7" y="62.1">I</text>
<text x="82" y="62.1">IOQ</text>
<text x="83.3" y="65.7">NC</text>
<text x="89.4" y="65.7">22</text>
<text x="89.4" y="62.1">23</text>
<text x="155.9" y="60.4">7</text>
<text x="156.3" y="63.9">8</text>
<text x="159.8" y="63.9">NC</text>
<text x="160.1" y="60.4">I</text>
<text x="191.3" y="60.4">IOQ</text>
<text x="192.7" y="63.9">NC</text>
<text x="198.8" y="63.9">22</text>
<text x="198.8" y="60.4">23</text>
<text x="46.9" y="69.2">9</text>
<text x="50.4" y="69.2">I</text>
<text x="82" y="69.2">IOQ</text>
<text x="89.4" y="69.2">21</text>
<text x="154.7" y="70.9">10</text>
<text x="156.3" y="67.4">9</text>
<text x="159.8" y="67.4">I</text>
<text x="159.8" y="70.9">I</text>
<text x="191.3" y="70.9">IOQ</text>
<text x="191.3" y="67.4">IOQ</text>
<text x="198.8" y="70.9">20</text>
<text x="198.8" y="67.4">21</text>
<text x="45.4" y="72.7">10</text>
<text x="45.4" y="76.2">11</text>
<text x="50.4" y="72.7">I</text>
<text x="50.4" y="76.2">I</text>
<text x="82" y="76.2">IOQ</text>
<text x="82" y="72.7">IOQ</text>
<text x="89.4" y="76.2">19</text>
<text x="89.4" y="72.7">20</text>
<text x="154.7" y="74.5">11</text>
<text x="159.8" y="74.5">I</text>
<text x="191.3" y="74.5">IOQ</text>
<text x="198.8" y="74.5">19</text>
<text x="56.1" y="82.6" transform="rotate(-90 56.1 82.6)">I</text>
<text x="59.6" y="82.6" transform="rotate(-90 59.6 82.6)">I</text>
<text x="63.1" y="82.6" transform="rotate(-90 63.1 82.6)">GND</text>
<text x="66.7" y="82.3" transform="rotate(-90 66.7 82.3)">NC</text>
<text x="70.2" y="82.3" transform="rotate(-90 70.2 82.3)">I</text>
<text x="73.7" y="82.3" transform="rotate(-90 73.7 82.3)">IOQ</text>
<text x="77.3" y="82.3" transform="rotate(-90 77.3 82.3)">IOQ</text>
<text x="165.5" y="80.8" transform="rotate(-90 165.5 80.8)">I</text>
<text x="169" y="80.8" transform="rotate(-90 169 80.8)">I</text>
<text x="172.5" y="80.8" transform="rotate(-90 172.5 80.8)">GND</text>
<text x="176" y="80.6" transform="rotate(-90 176 80.6)">NC</text>
<text x="179.6" y="80.6" transform="rotate(-90 179.6 80.6)">I</text>
<text x="183.1" y="80.6" transform="rotate(-90 183.1 80.6)">IOQ</text>
<text x="186.6" y="80.6" transform="rotate(-90 186.6 80.6)">IOQ</text>
<text x="56.1" y="87.7" transform="rotate(-90 56.1 87.7)">12</text>
<text x="59.6" y="87.7" transform="rotate(-90 59.6 87.7)">13</text>
<text x="63.1" y="87.7" transform="rotate(-90 63.1 87.7)">14</text>
<text x="66.7" y="88" transform="rotate(-90 66.7 88)">15</text>
<text x="70.2" y="88" transform="rotate(-90 70.2 88)">16</text>
<text x="73.7" y="88" transform="rotate(-90 73.7 88)">17</text>
<text x="77.3" y="88" transform="rotate(-90 77.3 88)">18</text>
<text x="165.5" y="85.9" transform="rotate(-90 165.5 85.9)">12</text>
<text x="169" y="85.9" transform="rotate(-90 169 85.9)">13</text>
<text x="172.5" y="85.9" transform="rotate(-90 172.5 85.9)">14</text>
<text x="176" y="86.3" transform="rotate(-90 176 86.3)">15</text>
<text x="179.6" y="86.3" transform="rotate(-90 179.6 86.3)">16</text>
<text x="183.1" y="86.3" transform="rotate(-90 183.1 86.3)">17</text>
<text x="186.6" y="86.3" transform="rotate(-90 186.6 86.3)">18</text>
</g>
<g font-size="2.5" fill="#08f">
<text x="84.7" y="208.9">p-chan</text>
<text x="84.7" y="211.3">MOSFET</text>
<text x="63.5" y="238.9">n-chan</text>
<text x="63.5" y="241.3">MOSFET</text>
<text x="82.9" y="263.6">n-chan</text>
<text x="82.9" y="266">MOSFET</text>
</g>
</svg>
